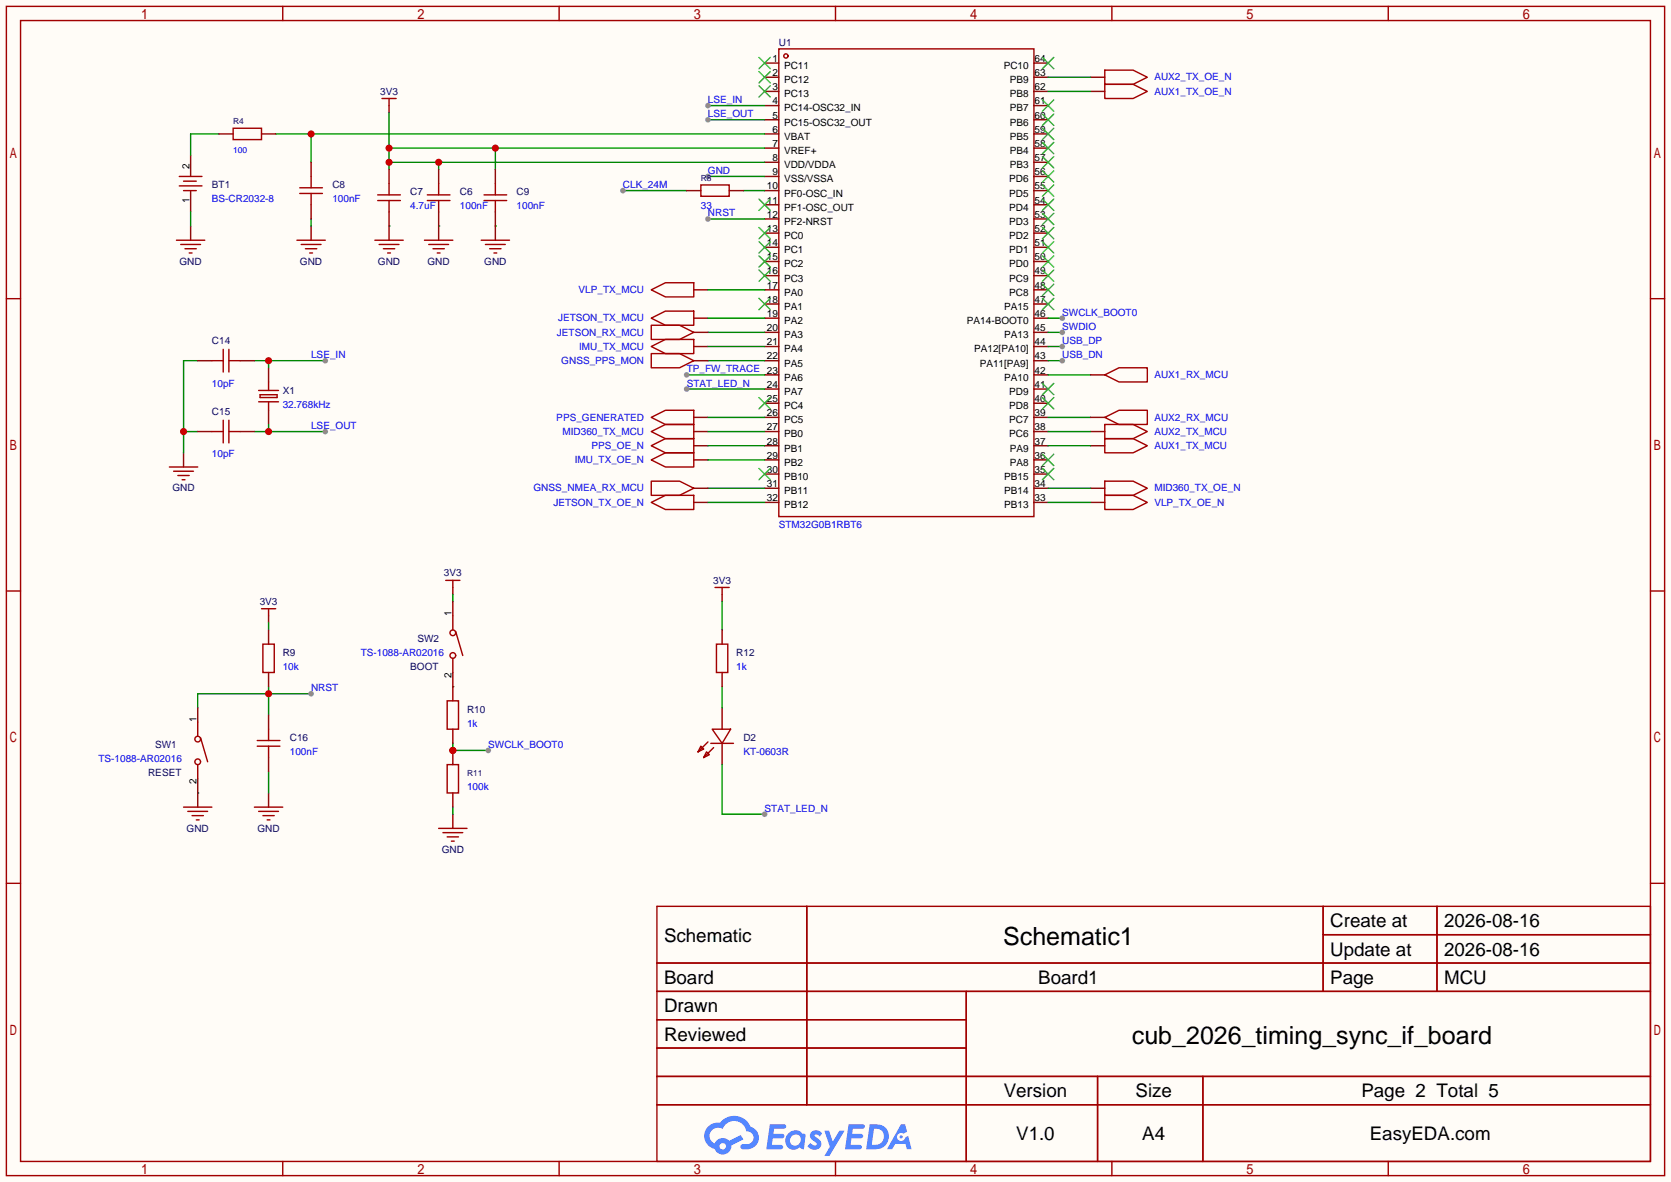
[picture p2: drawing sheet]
<svg xmlns="http://www.w3.org/2000/svg" width="299mm" height="212mm" viewBox="0 0 299 212" stroke-linecap="round" stroke-linejoin="round" font-family="sans-serif">
<path d="M0 0h299.5v211.8h-299.5z" fill="#fffcf7"/>
<g fill="none" stroke="#a10000" stroke-width=".25">
<path d="M1.1 1.1h297.2v209.6h-297.2zM3.7 3.7h292.1v204.5h-292.1zM50.7 1.1v2.6M100.2 1.1v2.6M149.7 1.1v2.6M199.3 1.1v2.6M248.8 1.1v2.6M1.1 53.5h2.6M295.8 53.5h2.5M1.1 105.9h2.6M295.8 105.9h2.5M1.1 158.3h2.6"/>
<path d="M295.8 158.3h2.5M117.7 162.4h178.1v45.8h-178.1zM117.7 172.6h178.1M117.7 177.7h178.1M144.6 162.4v35.6M173.2 177.7v30.5M237.1 162.4v15.3M237.1 167.5h58.7M257.5 162.4v15.3M117.7 182.8h55.5M117.7 192.9h178.1M117.7 187.8h55.5"/>
<path d="M117.7 198h178.1M196.7 192.9v15.3M215.6 192.9v15.3M50.7 208.2v2.5M100.2 208.2v2.5M149.7 208.2v2.5M199.3 208.2v2.5M248.8 208.2v2.5"/>
</g>
<g fill="#5487ff">
<path d="M145.5 202.8a1.3 1.3 0 0 1 1.8 .3l-.4 .6a.54 .54 0 0 0-.9-.2l.1 .2a1.58 1.58 0 0 1 1.1 1.6 1.43 1.43 0 0 1-2.5 .1l.5-.6a.64 .64 0 0 0 .5 .5 .64 .64 0 0 0 .7-.3l-.2-.2a1.6 1.6 0 0 1-1-1.6z"/>
<path d="M147.7 202.7h.9l.7 1.9 1.1-1.9h.9l-2.7 4.5h-.9l1-1.7z"/>
<path d="M138 201.5h1.6a1.31 1.31 0 0 1 1.2 .2 .4 .4 0 0 1-.3 .6h-1.8l-.1 .9h1.6a.4 .4 0 0 1 .4 .4 .4 .4 0 0 1-.4 .4h-1.7l-.2 1.2h.8a1.23 1.23 0 0 1 1.2 .2 .39 .39 0 0 1-.3 .6h-2.7z"/>
<path d="M152.1 201.5h1.6a1.32 1.32 0 0 1 1.3 .2 .39 .39 0 0 1-.4 .6h-1.7l-.2 .9h1.7a.4 .4 0 0 1 .3 .4 .4 .4 0 0 1-.4 .4h-1.7l-.2 1.2h.8a1.23 1.23 0 0 1 1.2 .2 .39 .39 0 0 1-.3 .6h-2.7z"/>
<path d="M161.5 201.5h.7l.4 1.3-.7 .4a.75 .75 0 0 0-1.1 .3 .75 .75 0 0 0 .5 1 .75 .75 0 0 0 .9-.6l.6-.3 .6 2.4h-.9l-.2-1h-1.9l-.5 1h-.9z"/>
<path d="M155.9 201.5l-.7 4.5h1.5a2.27 2.27 0 0 0 2.6-2.3 2.27 2.27 0 0 0-2.7-2.2zM156.6 202.3a1.5 1.5 0 0 1 1.8 1.5 1.5 1.5 0 0 1-1.9 1.4h-.3z"/>
<path d="M141.3 203.1a1.62 1.62 0 0 0-.4 2.1 1.62 1.62 0 0 0 2 .7l.4-.3 .3 .3 .5 .1 .3-2.5-.2-.3h-.4a1.58 1.58 0 0 0-2.5-.1zM141.9 203.6a.98 .98 0 0 1 1.5 .2 .98 .98 0 0 1-.6 1.5 .94 .94 0 0 1-1.2-.4 .94 .94 0 0 1 .3-1.3z"/>
<path d="M126.9 201.9a2.37 2.37 0 0 0 1.2 4 1.54 1.54 0 0 0 1.7 1 1.54 1.54 0 0 0 1.3-1.6l2.1-1.1-.5-.8-2 1.1a1.57 1.57 0 0 0-2.6 .4 1.5 1.5 0 0 1-.8-2.1 1.5 1.5 0 0 1 2.2-.5 2.23 2.23 0 0 1 2.3-1.4 2.23 2.23 0 0 1 2 1.8 1.16 1.16 0 0 1 1.2 1.1 1.16 1.16 0 0 1-1 1.3h-.7a.47 .47 0 0 0-.6 .3 .47 .47 0 0 0 .4 .6 2.23 2.23 0 0 0 2.3-.7 2.23 2.23 0 0 0 .4-2.3 2.16 2.16 0 0 0-1.3-1.1 3.2 3.2 0 0 0-5.4-.7l-1.2 .1zM129 205.4a.58 .58 0 0 1 1.1 0 .58 .58 0 0 1-1.1 0z"/>
<circle cx="161.5" cy="203.8" r=".28"/>
</g>
<g fill="none" stroke="#a10000" stroke-width=".25">
<path d="M68.5 17.7h2.5M69.7 17.7v1.2M139.6 8.8h45.7v83.8h-45.7zM32.1 33.3h4.1M32.1 31.6h4.1M32.9 34.2h2.3M32.9 32.5h2.3M46.4 70h3.5M46.4 72h3.5M46.6 70.7h3.1v.5h-3.1zM48.1 68.5v1.5M48.1 72v1.5"/>
<path d="M46.9 109.1h2.5M48.1 109.1v1.3M79.9 104h2.5M81.2 104v1.3M128.1 105.3h2.6M129.4 105.3v1.3M125.6 133.7l.5 .5-1 .5zM126.6 134.7l.5 .6-1 .5zM126.9 133l-1.8 1.7M127.4 133.2h4M127.6 130.7h3.3l-1.5 2.5zM127.9 134l-1.8 1.8"/>
<circle cx="140.8" cy="10" r=".38"/>
</g>
<g fill="none" stroke="#870000" stroke-width=".25">
<path d="M69.7 18.9v1.3M137 11.3h2.6M137 13.8h2.6M137 16.4h2.6M137 18.9h2.6M185.3 11.3h2.5M185.3 13.8h2.5M185.3 16.4h2.5M185.3 18.9h2.5M34.2 27.8v3.8M34.2 34.2v3.8M137 21.5h2.6"/>
<path d="M137 24h2.6M137 26.5h2.6M137 29.1h2.6M137 31.6h2.6M137 34.2h2.6M137 36.7h2.6M137 39.2h2.6M185.3 21.5h2.5M185.3 24h2.5M185.3 26.5h2.5M185.3 29.1h2.5M185.3 31.6h2.5"/>
<path d="M185.3 34.2h2.5M185.3 36.7h2.5M185.3 39.2h2.5M137 41.8h2.6M137 44.3h2.6M137 46.9h2.6M137 49.4h2.6M137 51.9h2.6M137 54.5h2.6M137 57h2.6M137 59.6h2.6M185.3 41.8h2.5"/>
<path d="M185.3 44.3h2.5M185.3 46.9h2.5M185.3 49.4h2.5M185.3 51.9h2.5M185.3 54.5h2.5M185.3 57h2.5M185.3 59.6h2.5M48.1 65.9v2.6M48.1 73.5v2.6M137 62.1h2.6M137 64.6h2.6M137 67.2h2.6"/>
<path d="M137 69.7h2.6M137 72.3h2.6M137 74.8h2.6M137 77.3h2.6M137 79.9h2.6M185.3 62.1h2.5M185.3 64.6h2.5M185.3 67.2h2.5M185.3 69.7h2.5M185.3 72.3h2.5M185.3 74.8h2.5M185.3 77.3h2.5"/>
<path d="M185.3 79.9h2.5M137 82.4h2.6M137 85h2.6M137 87.5h2.6M137 90h2.6M185.3 82.4h2.5M185.3 85h2.5M185.3 87.5h2.5M185.3 90h2.5M48.1 110.4v1.2M81.2 105.3v1.3M129.4 106.6v1.2"/>
<path d="M129.4 126.9v3.8M129.4 133.2v3.8"/>
</g>
<g fill="none" stroke="#3c3" stroke-width=".25">
<path d="M136 10.3l2 2M136 12.8l2 2.1M136 15.4l2 2M138 10.3l-2 2M138 12.8l-2 2.1M138 15.4l-2 2M186.8 17.9l2 2M186.8 10.3l2 2M188.8 17.9l-2 2M188.8 10.3l-2 2M136 35.7l2 2M138 35.7l-2 2"/>
<path d="M186.8 38.2l2 2.1M186.8 35.7l2 2M186.8 33.1l2 2.1M186.8 30.6l2 2M186.8 28.1l2 2M186.8 25.5l2 2.1M186.8 23l2 2M186.8 20.4l2 2.1M188.8 33.1l-2 2.1M188.8 38.2l-2 2.1M188.8 35.7l-2 2M188.8 30.6l-2 2"/>
<path d="M188.8 28.1l-2 2M188.8 25.5l-2 2.1M188.8 23l-2 2M188.8 20.4l-2 2.1M136 40.8l2 2M136 43.3l2 2M136 45.8l2 2.1M136 48.4l2 2M136 53.5l2 2M138 40.8l-2 2M138 43.3l-2 2M138 45.8l-2 2.1"/>
<path d="M138 48.4l-2 2M138 53.5l-2 2M186.8 53.5l2 2M186.8 50.9l2 2.1M186.8 48.4l2 2M186.8 45.8l2 2.1M186.8 43.3l2 2M186.8 40.8l2 2M188.8 53.5l-2 2M188.8 50.9l-2 2.1M188.8 48.4l-2 2M188.8 45.8l-2 2.1"/>
<path d="M188.8 43.3l-2 2M188.8 40.8l-2 2M136 71.2l2 2.1M138 71.2l-2 2.1M186.8 71.2l2 2.1M186.8 68.7l2 2M188.8 71.2l-2 2.1M188.8 68.7l-2 2M136 83.9l2 2.1M138 83.9l-2 2.1M186.8 83.9l2 2.1M186.8 81.4l2 2"/>
<path d="M188.8 83.9l-2 2.1M188.8 81.4l-2 2"/>
</g>
<path d="M126.9 31.6h10.1" fill="none" stroke="#008700" stroke-width=".25"/>
<circle cx="126.9" cy="31.6" r=".51" fill="#999"/>
<path d="M34.2 40.5v2.6M55.8 40.5v2.6M69.7 40.5v2.6M78.6 40.5v2.6M88.8 40.5v2.6" fill="none" stroke="#870000" stroke-width=".25"/>
<g fill="none" stroke="#a10000" stroke-width=".25">
<path d="M31.6 43.1h5.1M32.4 43.8h3.5M33.1 44.6h2.1M33.9 45.3h.5M53.2 43.1h5.1M54 43.8h3.5M54.7 44.6h2.1M55.5 45.3h.5M67.2 43.1h5.1M67.9 43.8h3.6M68.7 44.6h2M69.5 45.3h.5"/>
<path d="M76.1 43.1h5.1M76.8 43.8h3.6M77.6 44.6h2M78.4 45.3h.5M86.2 43.1h5.1M87 43.8h3.6M87.8 44.6h2M88.5 45.3h.5"/>
</g>
<path d="M49.4 24h87.6M55.8 24v5.1M78.6 40.5h.1M88.8 40.5h.1" fill="none" stroke="#008700" stroke-width=".25"/>
<circle cx="55.8" cy="24" r=".63" fill="#c00"/>
<path d="M34.2 38v2.5M39.2 24h-5v3.8M55.8 39.2v1.3M69.7 20.2v10.2M69.7 29.1h67.3M69.7 26.5h67.3M78.6 29.1v1.3M88.8 26.5v3.9" fill="none" stroke="#008700" stroke-width=".25"/>
<g fill="#c00">
<circle cx="69.7" cy="26.5" r=".63"/>
<circle cx="69.7" cy="29.1" r=".63"/>
<circle cx="78.6" cy="29.1" r=".63"/>
<circle cx="88.8" cy="26.5" r=".63"/>
</g>
<path d="M111.6 34.2h11.5M133.2 34.2h3.8M69.7 40.5h.1" fill="none" stroke="#008700" stroke-width=".25"/>
<circle cx="111.6" cy="34.2" r=".51" fill="#999"/>
<path d="M126.9 18.9h10.1" fill="none" stroke="#008700" stroke-width=".25"/>
<circle cx="126.9" cy="18.9" r=".51" fill="#999"/>
<path d="M126.9 21.5h10.1" fill="none" stroke="#008700" stroke-width=".25"/>
<circle cx="126.9" cy="21.5" r=".51" fill="#999"/>
<path d="M45.6 64.6h12.7M48.1 64.6v1.3" fill="none" stroke="#008700" stroke-width=".25"/>
<circle cx="48.1" cy="64.6" r=".63" fill="#c00"/>
<circle cx="58.3" cy="64.6" r=".51" fill="#999"/>
<path d="M45.6 77.3h12.7M48.1 76.1v1.2" fill="none" stroke="#008700" stroke-width=".25"/>
<circle cx="48.1" cy="77.3" r=".63" fill="#c00"/>
<circle cx="58.3" cy="77.3" r=".51" fill="#999"/>
<path d="M32.9 81.2v2.5M35.4 142.1v2.6M48.1 142.1v2.6M81.2 145.9v2.6" fill="none" stroke="#870000" stroke-width=".25"/>
<g fill="none" stroke="#a10000" stroke-width=".25">
<path d="M30.4 83.7h5M31.1 84.5h3.6M31.9 85.2h2M32.6 86h.5M32.9 144.7h5.1M33.7 145.4h3.5M34.4 146.2h2M35.2 146.9h.5M45.6 144.7h5.1M46.4 145.4h3.5M47.1 146.2h2M47.9 146.9h.5"/>
<path d="M78.6 148.5h5.1M79.4 149.2h3.5M80.1 150h2.1M80.9 150.7h.5"/>
</g>
<path d="M32.9 77.3h2.5M35.4 64.6h-2.5v16.6" fill="none" stroke="#008700" stroke-width=".25"/>
<circle cx="32.9" cy="77.3" r=".63" fill="#c00"/>
<path d="M126.9 39.2h10.1" fill="none" stroke="#008700" stroke-width=".25"/>
<circle cx="126.9" cy="39.2" r=".51" fill="#999"/>
<path d="M48.1 111.6v1.3M81.2 106.6v1.2M48.1 123.1v5M48.1 138.3v3.8M55.8 124.3h-20.4v2.6" fill="none" stroke="#008700" stroke-width=".25"/>
<circle cx="48.1" cy="124.3" r=".63" fill="#c00"/>
<circle cx="55.8" cy="124.3" r=".51" fill="#999"/>
<path d="M81.2 133.2v1.3h6.3" fill="none" stroke="#008700" stroke-width=".25"/>
<circle cx="81.2" cy="134.5" r=".63" fill="#c00"/>
<circle cx="87.5" cy="134.5" r=".51" fill="#999"/>
<path d="M187.8 57h2.6M81.2 123.1h.1M35.4 142.1h.1M81.2 144.7v1.2" fill="none" stroke="#008700" stroke-width=".25"/>
<circle cx="190.4" cy="57" r=".51" fill="#999"/>
<path d="M187.8 59.6h2.6" fill="none" stroke="#008700" stroke-width=".25"/>
<circle cx="190.4" cy="59.6" r=".51" fill="#999"/>
<path d="M129.4 107.8v5.1M129.4 123.1v3.8M129.4 137v8.9h7.6" fill="none" stroke="#008700" stroke-width=".25"/>
<circle cx="137" cy="145.9" r=".51" fill="#999"/>
<path d="M123.1 69.7h13.9" fill="none" stroke="#008700" stroke-width=".25"/>
<circle cx="123.1" cy="69.7" r=".51" fill="#999"/>
<g fill="none" stroke="#008700" stroke-width=".25">
<path d="M126.9 59.6h10.1M126.9 57h10.1M126.9 51.9h10.1M126.9 64.6h10.1M126.9 74.8h10.1M126.9 77.3h10.1M126.9 62.1h10.1M187.8 64.6h2.6M187.8 74.8h7.7M187.8 67.2h7.7M187.8 77.3h7.7M187.8 79.9h7.7"/>
<path d="M126.9 87.5h10.1"/>
</g>
<g fill="none" stroke="#870000" stroke-width=".25">
<path d="M124.3 57h2.6M124.3 51.9h2.6M124.3 59.6h2.6M124.3 74.8h2.6M124.3 79.9h2.6M124.3 77.3h2.6M124.3 62.1h2.6M124.3 64.6h2.6M195.5 74.8h2.5M195.5 79.9h2.5M195.5 77.3h2.5M195.5 67.2h2.5"/>
<path d="M124.3 87.5h2.6"/>
</g>
<g fill="none" stroke="#a10000" stroke-width=".25">
<path d="M116.7 57l2.6-1.2h5v2.5h-5zM116.7 51.9l2.6-1.2h5v2.5h-5zM116.7 58.3h5.1l2.5 1.3-2.5 1.2h-5.1zM116.7 74.8l2.6-1.3h5v2.6h-5zM116.7 79.9l2.6-1.3h5v2.6h-5zM116.7 77.3l2.6-1.2h5v2.5h-5zM116.7 62.1l2.6-1.3h5v2.6h-5zM116.7 63.4h5.1l2.5 1.2-2.5 1.3h-5.1zM198 78.6h5.1l2.5 1.3-2.5 1.3h-5.1zM198 76.1h5.1l2.5 1.2-2.5 1.3h-5.1zM198 67.2l2.5-1.3h5.1v2.6h-5.1zM198 74.8l2.5-1.3h5.1v2.6h-5.1z"/>
<path d="M116.7 86.2h5.1l2.5 1.3-2.5 1.3h-5.1z"/>
</g>
<circle cx="190.4" cy="64.6" r=".51" fill="#999"/>
<path d="M187.8 62.1h2.6" fill="none" stroke="#008700" stroke-width=".25"/>
<circle cx="190.4" cy="62.1" r=".51" fill="#999"/>
<path d="M187.8 16.4h7.7M187.8 13.8h7.7M123.1 67.2h13.9M126.9 79.9h10.1M126.9 90h10.1M126.9 82.4h10.1M187.8 90h7.7M187.8 87.5h7.7" fill="none" stroke="#008700" stroke-width=".25"/>
<path d="M195.5 16.4h2.5M195.5 13.8h2.5M124.3 90h2.6M124.3 82.4h2.6M195.5 90h2.5M195.5 87.5h2.5" fill="none" stroke="#870000" stroke-width=".25"/>
<path d="M198 15.1h5.1l2.5 1.3-2.5 1.3h-5.1zM198 12.6h5.1l2.5 1.2-2.5 1.3h-5.1zM116.7 90l2.6-1.2h5v2.5h-5zM116.7 82.4l2.6-1.2h5v2.5h-5zM198 88.8h5.1l2.5 1.2-2.5 1.3h-5.1zM198 86.2h5.1l2.5 1.3-2.5 1.3h-5.1z" fill="none" stroke="#a10000" stroke-width=".25"/>
<circle cx="123.1" cy="67.2" r=".51" fill="#999"/>
<g fill="none" stroke="#870000" stroke-width=".25">
<path d="M39.2 24h2.6M46.9 24h2.5M55.8 29.1v2.5M55.8 36.7v2.5M69.7 30.4v2.5M69.7 38v2.5M78.6 30.4v2.5M78.6 38v2.5M88.8 30.4v2.5M88.8 38v2.5M123.1 34.2h2.5M130.7 34.2h2.5"/>
<path d="M35.4 64.6h2.6M35.4 77.3h2.6M43.1 64.6h2.5M43.1 77.3h2.5M48.1 112.9v2.5M81.2 107.8v2.6M35.4 126.9v2.5M35.4 139.6v2.5M48.1 120.5v2.6M48.1 128.1v2.6M48.1 135.8v2.5M81.2 120.5v2.6"/>
<path d="M81.2 134.5v2.5"/>
</g>
<g fill="none" stroke="#a10000" stroke-width=".25">
<path d="M41.8 23h5.1v2h-5.1zM53.7 33.7h4.1M53.7 34.7h4.1M55.8 31.6v2.1M55.8 34.7v2M67.7 34.9h4.1M67.7 35.9h4.1M69.7 32.9v2M69.7 35.9v2.1M76.6 34.9h4M76.6 35.9h4M78.6 32.9v2"/>
<path d="M78.6 35.9v2.1M86.7 34.9h4.1M86.7 35.9h4.1M88.8 32.9v2M88.8 35.9v2.1M125.6 33.1h5.1v2.1h-5.1zM38 64.6h2M38 77.3h2M40 62.6v4.1M40 75.3v4.1M41 64.6h2.1M41 62.6v4.1"/>
<path d="M41 75.3v4.1M41 77.3h2.1M47.1 115.4h2v5.1h-2zM81.2 110.4v2.5M81.2 118v2.5M81.7 113.2l1.2 4.3M35.4 129.4v2.6M35.4 137v2.6M35.9 132.2l1.3 4.3M46.1 132.7h4.1M46.1 133.7h4.1M48.1 130.7v2"/>
<path d="M48.1 133.7v2.1"/>
<circle cx="81.2" cy="117.5" r=".51"/>
<circle cx="81.2" cy="113.4" r=".51"/>
<circle cx="35.4" cy="136.5" r=".51"/>
<circle cx="35.4" cy="132.5" r=".51"/>
</g>
<circle cx="81.2" cy="134.5" r=".63" fill="#c00"/>
<path d="M129.4 112.9v2.5M81.2 123.1v2.5M81.2 130.7v2.5M129.4 120.5v2.6M81.2 142.1v2.6" fill="none" stroke="#870000" stroke-width=".25"/>
<path d="M128.4 115.4h2v5.1h-2zM80.1 137h2.1v5.1h-2.1zM80.1 125.6h2.1v5.1h-2.1z" fill="none" stroke="#a10000" stroke-width=".25"/>
<g font-size="4.5">
<text x="179.8" y="169.3">Schematic1</text>
<text x="202.8" y="187.1">cub_2026_timing_sync_if_board</text>
</g>
<g font-size="3.4">
<text x="238.4" y="166.2">Create at</text>
<text x="258.8" y="166.2">2026-08-16</text>
<text x="119" y="168.7">Schematic</text>
<text x="238.4" y="171.3">Update at</text>
<text x="258.8" y="171.3">2026-08-16</text>
<text x="119" y="176.4">Board</text>
<text x="186.1" y="176.4">Board1</text>
<text x="238.4" y="176.4">Page</text>
<text x="258.8" y="176.4">MCU</text>
<text x="119" y="181.4">Drawn</text>
<text x="119" y="186.5">Reviewed</text>
<text x="179.9" y="196.7">Version</text>
<text x="203.5" y="196.7">Size</text>
<text x="244" y="196.7">Page 2 Total 5</text>
<text x="182.1" y="204.3">V1.0</text>
<text x="204.7" y="204.3">A4</text>
<text x="245.5" y="204.3">EasyEDA.com</text>
</g>
<g font-size="1.8">
<text x="138.4" y="11.1">1</text>
<text x="185.4" y="11.1">64</text>
<text x="138.4" y="13.6">2</text>
<text x="138.4" y="16.2">3</text>
<text x="140.5" y="12.4">PC11</text>
<text x="140.5" y="14.9">PC12</text>
<text x="140.5" y="17.4">PC13</text>
<text x="179.9" y="12.4">PC10</text>
<text x="181" y="17.4">PB8</text>
<text x="181" y="14.9">PB9</text>
<text x="185.4" y="16.2">62</text>
<text x="185.4" y="13.6">63</text>
<text x="138.4" y="18.7">4</text>
<text x="138.4" y="21.2">5</text>
<text x="138.4" y="23.8">6</text>
<text x="140.5" y="20">PC14-OSC32_IN</text>
<text x="140.5" y="22.5">PC15-OSC32_OUT</text>
<text x="181" y="22.5">PB6</text>
<text x="181" y="20">PB7</text>
<text x="185.4" y="23.8">59</text>
<text x="185.4" y="21.2">60</text>
<text x="185.4" y="18.7">61</text>
<text x="138.4" y="26.3">7</text>
<text x="138.4" y="28.9">8</text>
<text x="140.5" y="25.1">VBAT</text>
<text x="140.5" y="27.6">VREF+</text>
<text x="181" y="27.6">PB4</text>
<text x="181" y="25.1">PB5</text>
<text x="185.4" y="28.9">57</text>
<text x="185.4" y="26.3">58</text>
<text x="33.9" y="30.4" transform="rotate(-90 33.9 30.4)">2</text>
<text x="137.5" y="33.9">10</text>
<text x="138.4" y="31.4">9</text>
<text x="140.5" y="30.1">VDD/VDDA</text>
<text x="140.5" y="32.7">VSS/VSSA</text>
<text x="140.5" y="35.2">PF0-OSC_IN</text>
<text x="180.9" y="35.2">PD5</text>
<text x="180.9" y="32.7">PD6</text>
<text x="181" y="30.1">PB3</text>
<text x="185.4" y="33.9">55</text>
<text x="185.4" y="31.4">56</text>
<text x="33.9" y="36.4" transform="rotate(-90 33.9 36.4)">1</text>
<text x="137.5" y="36.5">11</text>
<text x="137.5" y="39">12</text>
<text x="137.5" y="41.6">13</text>
<text x="140.5" y="37.8">PF1-OSC_OUT</text>
<text x="140.5" y="40.3">PF2-NRST</text>
<text x="180.9" y="40.3">PD3</text>
<text x="180.9" y="37.8">PD4</text>
<text x="185.4" y="41.6">52</text>
<text x="185.4" y="39">53</text>
<text x="185.4" y="36.5">54</text>
<text x="137.5" y="44.1">14</text>
<text x="137.5" y="46.6">15</text>
<text x="140.5" y="42.8">PC0</text>
<text x="140.5" y="45.4">PC1</text>
<text x="140.5" y="47.9">PC2</text>
<text x="180.9" y="47.9">PD0</text>
<text x="180.9" y="45.4">PD1</text>
<text x="180.9" y="42.8">PD2</text>
<text x="185.4" y="46.6">50</text>
<text x="185.4" y="44.1">51</text>
<text x="137.5" y="49.2">16</text>
<text x="137.5" y="51.7">17</text>
<text x="140.5" y="50.5">PC3</text>
<text x="140.5" y="53">PA0</text>
<text x="180.9" y="53">PC8</text>
<text x="180.9" y="50.5">PC9</text>
<text x="185.4" y="51.7">48</text>
<text x="185.4" y="49.2">49</text>
<text x="137.5" y="54.3">18</text>
<text x="137.5" y="56.8">19</text>
<text x="137.5" y="59.3">20</text>
<text x="140.5" y="55.5">PA1</text>
<text x="140.5" y="58.1">PA2</text>
<text x="173.3" y="58.1">PA14-BOOT0</text>
<text x="180" y="55.5">PA15</text>
<text x="185.4" y="59.3">45</text>
<text x="185.4" y="56.8">46</text>
<text x="185.4" y="54.3">47</text>
<text x="137.5" y="61.9">21</text>
<text x="137.5" y="64.4">22</text>
<text x="140.5" y="60.6">PA3</text>
<text x="140.5" y="63.2">PA4</text>
<text x="140.5" y="65.7">PA5</text>
<text x="174.6" y="63.2">PA12[PA10]</text>
<text x="175.6" y="65.7">PA11[PA9]</text>
<text x="180" y="60.6">PA13</text>
<text x="185.4" y="64.4">43</text>
<text x="185.4" y="61.9">44</text>
<text x="137.5" y="69.5">24</text>
<text x="140.5" y="68.2">PA6</text>
<text x="140.5" y="70.8">PA7</text>
<text x="180" y="68.2">PA10</text>
<text x="180.9" y="70.8">PD9</text>
<text x="185.4" y="69.5">41</text>
<text x="185.4" y="67">42</text>
<text x="137.5" y="72">25</text>
<text x="137.5" y="74.6">26</text>
<text x="137.5" y="77.1">27</text>
<text x="140.5" y="73.3">PC4</text>
<text x="140.5" y="75.9">PC5</text>
<text x="180.9" y="75.9">PC7</text>
<text x="180.9" y="73.3">PD8</text>
<text x="185.4" y="77.1">38</text>
<text x="185.4" y="74.6">39</text>
<text x="185.4" y="72">40</text>
<text x="137.5" y="79.7">28</text>
<text x="137.5" y="82.2">29</text>
<text x="140.5" y="78.4">PB0</text>
<text x="140.5" y="80.9">PB1</text>
<text x="140.5" y="83.5">PB2</text>
<text x="180.9" y="78.4">PC6</text>
<text x="181" y="83.5">PA8</text>
<text x="181" y="80.9">PA9</text>
<text x="185.4" y="82.2">36</text>
<text x="185.4" y="79.7">37</text>
<text x="137.5" y="84.7">30</text>
<text x="137.5" y="87.3">31</text>
<text x="137.5" y="89.8">32</text>
<text x="140.5" y="86">PB10</text>
<text x="140.5" y="88.6">PB11</text>
<text x="180" y="88.6">PB14</text>
<text x="180" y="86">PB15</text>
<text x="185.4" y="89.8">33</text>
<text x="185.4" y="87.3">34</text>
<text x="185.4" y="84.7">35</text>
<text x="140.5" y="91.1">PB12</text>
<text x="180" y="91.1">PB13</text>
<text x="80.9" y="110.4" transform="rotate(-90 80.9 110.4)">1</text>
<text x="80.9" y="121.5" transform="rotate(-90 80.9 121.5)">2</text>
<text x="35.2" y="129.4" transform="rotate(-90 35.2 129.4)">1</text>
<text x="35.2" y="140.6" transform="rotate(-90 35.2 140.6)">2</text>
</g>
<g font-size="1.8" fill="#000080">
<text x="139.6" y="8.3">U1</text>
<text x="68.1" y="17">3V3</text>
<text x="38" y="33.7">BT1</text>
<text x="59.6" y="33.7">C8</text>
<text x="73.5" y="35">C7</text>
<text x="82.4" y="35">C6</text>
<text x="92.6" y="35">C9</text>
<text x="32.2" y="47.4">GND</text>
<text x="53.8" y="47.4">GND</text>
<text x="67.7" y="47.4">GND</text>
<text x="76.6" y="47.4">GND</text>
<text x="86.8" y="47.4">GND</text>
<text x="38" y="61.7">C14</text>
<text x="50.7" y="70.5">X1</text>
<text x="38" y="74.4">C15</text>
<text x="30.9" y="88.1">GND</text>
<text x="79.6" y="103.3">3V3</text>
<text x="127.8" y="104.6">3V3</text>
<text x="46.5" y="108.4">3V3</text>
<text x="50.7" y="117.5">R9</text>
<text x="74.8" y="115">SW2</text>
<text x="132" y="117.5">R12</text>
<text x="73.5" y="120.1">BOOT</text>
<text x="83.7" y="127.7">R10</text>
<text x="27.8" y="134">SW1</text>
<text x="51.9" y="132.8">C16</text>
<text x="133.2" y="132.8">D2</text>
<text x="26.5" y="139.1">RESET</text>
<text x="33.4" y="149">GND</text>
<text x="46.1" y="149">GND</text>
<text x="79.2" y="152.8">GND</text>
</g>
<g font-size="1.8" fill="#00f">
<text x="206.9" y="17">AUX1_TX_OE_N</text>
<text x="206.9" y="14.4">AUX2_TX_OE_N</text>
<text x="126.9" y="18.5">LSE_IN</text>
<text x="126.9" y="21">LSE_OUT</text>
<text x="111.6" y="33.7">CLK_24M</text>
<text x="126.9" y="31.2">GND</text>
<text x="38" y="36.3">BS-CR2032-8</text>
<text x="59.6" y="36.3">100nF</text>
<text x="73.5" y="37.5">4.7uF</text>
<text x="82.4" y="37.5">100nF</text>
<text x="92.6" y="37.5">100nF</text>
<text x="125.6" y="37.5">33</text>
<text x="126.9" y="38.8">NRST</text>
<text x="103.7" y="52.5">VLP_TX_MCU</text>
<text x="100" y="57.6">JETSON_TX_MCU</text>
<text x="190.4" y="56.6">SWCLK_BOOT0</text>
<text x="190.4" y="59.1">SWDIO</text>
<text x="55.8" y="64.2">LSE_IN</text>
<text x="99.8" y="60.1">JETSON_RX_MCU</text>
<text x="100.6" y="65.2">GNSS_PPS_MON</text>
<text x="103.8" y="62.7">IMU_TX_MCU</text>
<text x="190.4" y="64.2">USB_DN</text>
<text x="190.4" y="61.7">USB_DP</text>
<text x="38" y="69.3">10pF</text>
<text x="123.1" y="69.3">STAT_LED_N</text>
<text x="123.1" y="66.7">TP_FW_TRACE 23</text>
<text x="206.9" y="67.8">AUX1_RX_MCU</text>
<text x="50.7" y="73.1">32.768kHz</text>
<text x="55.8" y="76.9">LSE_OUT</text>
<text x="99.7" y="75.4">PPS_GENERATED</text>
<text x="100.8" y="77.9">MID360_TX_MCU</text>
<text x="206.9" y="77.9">AUX2_TX_MCU</text>
<text x="206.9" y="75.4">AUX2_RX_MCU</text>
<text x="38" y="82">10pF</text>
<text x="103" y="83">IMU_TX_OE_N</text>
<text x="106" y="80.5">PPS_OE_N</text>
<text x="206.9" y="80.5">AUX1_TX_MCU</text>
<text x="95.6" y="88.1">GNSS_NMEA_RX_MCU</text>
<text x="206.9" y="88.1">MID360_TX_OE_N</text>
<text x="99.2" y="90.6">JETSON_TX_OE_N</text>
<text x="139.6" y="94.7">STM32G0B1RBT6</text>
<text x="206.9" y="90.6">VLP_TX_OE_N</text>
<text x="64.6" y="117.5">TS-1088-AR02016</text>
<text x="50.7" y="120.1">10k</text>
<text x="55.8" y="123.9">NRST</text>
<text x="132" y="120.1">1k</text>
<text x="83.7" y="130.2">1k</text>
<text x="17.7" y="136.6">TS-1088-AR02016</text>
<text x="51.9" y="135.3">100nF</text>
<text x="87.5" y="134">SWCLK_BOOT0</text>
<text x="133.2" y="135.3">KT-0603R</text>
<text x="83.7" y="141.7">100k</text>
<text x="137" y="145.5">STAT_LED_N</text>
</g>
<g font-size="1.5" fill="#000080">
<text x="41.8" y="22.3">R4</text>
<text x="125.6" y="32.4">R8</text>
<text x="83.7" y="139.1">R11</text>
</g>
<text font-size="1.5" fill="#00f" x="41.8" y="27.4">100</text>
</svg>
